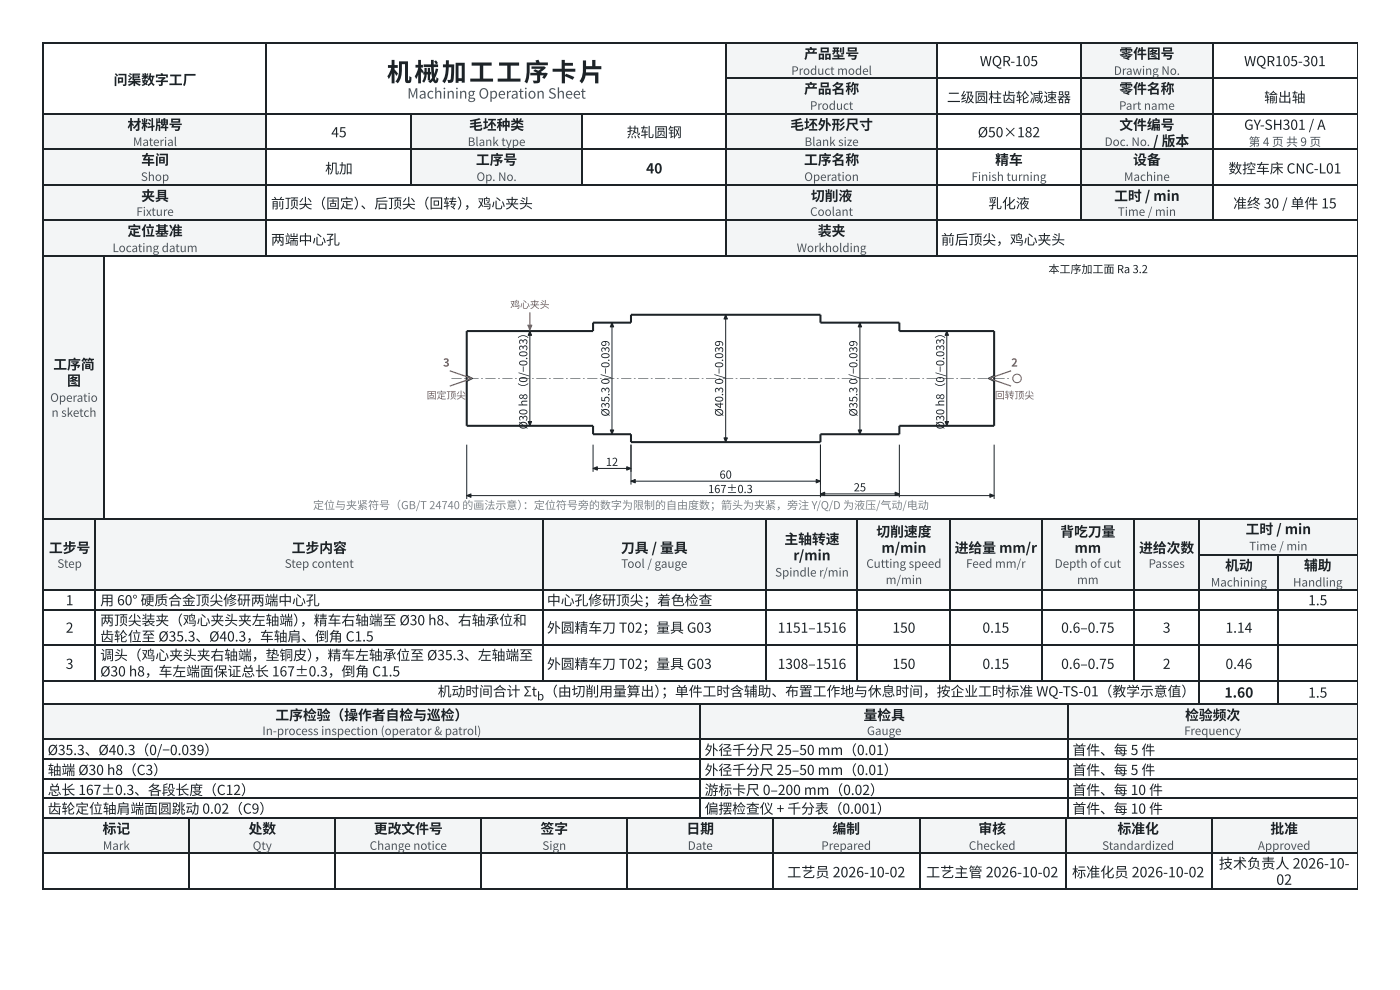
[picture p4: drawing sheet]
<svg xmlns="http://www.w3.org/2000/svg" width="297mm" height="210mm" viewBox="0 0 297 210" stroke-linecap="round" stroke-linejoin="round" font-family="sans-serif">
<g fill="#f3f5f6">
<path d="M154.3 9.3h44.4v7.4h-44.4z"/>
<path d="M229.4 9.3h27.8v7.4h-27.8z"/>
<path d="M154.3 16.7h44.4v7.4h-44.4z"/>
<path d="M229.4 16.7h27.8v7.4h-27.8z"/>
<path d="M9.3 24.1h47.3v7.6h-47.3z"/>
<path d="M87.3 24.1h36.3v7.6h-36.3z"/>
<path d="M154.3 24.1h44.4v7.6h-44.4z"/>
<path d="M229.4 24.1h27.8v7.6h-27.8z"/>
<path d="M9.3 31.7h47.3v7.5h-47.3z"/>
<path d="M87.3 31.7h36.3v7.5h-36.3z"/>
<path d="M154.3 31.7h44.4v7.5h-44.4z"/>
<path d="M229.4 31.7h27.8v7.5h-27.8z"/>
<path d="M9.3 39.2h47.3v7.6h-47.3z"/>
<path d="M154.3 39.2h44.4v7.6h-44.4z"/>
<path d="M229.4 39.2h27.8v7.6h-27.8z"/>
<path d="M9.3 46.8h47.3v7.4h-47.3z"/>
<path d="M154.3 46.8h44.4v7.4h-44.4z"/>
</g>
<g fill="none" stroke="#1d2327" stroke-width=".26">
<path d="M9 9.1h279M9.1 9v45.5M56.5 9v45.5M154.1 9v45.5M154.3 16.5h133.7M198.8 9v45.5M229.3 9v37.8M257.3 9v37.8M9 24.2h279M9 31.6h279M9 39.3h279M87.2 24.3v15.1"/>
<path d="M123.4 24.3v15.1M9 46.7h279M9 54.4h279"/>
</g>
<path d="M288 9v45.5" fill="none" stroke="#1d2327" stroke-width=".21"/>
<path d="M9.3 54.2h12.9v55.9h-12.9z" fill="#f3f5f6"/>
<path d="M9 54.4h279M9.1 54.2v55.9M22.1 54.2v55.9M9 109.9h279" fill="none" stroke="#1d2327" stroke-width=".26"/>
<path d="M288 54.2v55.9" fill="none" stroke="#1d2327" stroke-width=".21"/>
<g fill="#f3f5f6">
<path d="M9.3 110.1h11.1v15h-11.1z"/>
<path d="M20.4 110.1h94.7v15h-94.7z"/>
<path d="M115.1 110.1h47.4v15h-47.4z"/>
<path d="M162.5 110.1h19.5v15h-19.5z"/>
<path d="M182 110.1h19.6v15h-19.6z"/>
<path d="M201.6 110.1h19.3v15h-19.3z"/>
<path d="M220.9 110.1h19.6v15h-19.6z"/>
<path d="M240.5 110.1h14v15h-14z"/>
<path d="M254.5 110.1h33.4v7.4h-33.4z"/>
<path d="M254.5 117.5h16.7v7.6h-16.7z"/>
<path d="M271.2 117.5h16.7v7.6h-16.7z"/>
</g>
<g fill="none" stroke="#1d2327" stroke-width=".26">
<path d="M9 109.9h279M9.1 109.8v39.7M20.2 109.8v34.7M115.2 109.8v34.7M162.6 109.8v34.7M181.9 109.8v34.7M201.5 109.8v34.7M221.1 109.8v34.7M240.6 109.8v34.7M254.4 109.8v39.7M254.5 117.6h33.5M271.1 117.7v31.8"/>
<path d="M9 125h279M9 129.2h279M9 136.7h279M9 144.3h279M9 149.4h279"/>
</g>
<path d="M288 109.8v39.7" fill="none" stroke="#1d2327" stroke-width=".21"/>
<g fill="#f3f5f6">
<path d="M9.3 149.2h139.1v7.7h-139.1z"/>
<path d="M148.4 149.2h78.1v7.7h-78.1z"/>
<path d="M226.5 149.2h61.4v7.7h-61.4z"/>
</g>
<path d="M9 149.4h279M9 156.8h279M9.1 149.2v24.4M148.6 149.2v24.4M226.6 149.2v24.4M9 161h279M9 165.2h279M9 169.2h279M9 173.4h279" fill="none" stroke="#1d2327" stroke-width=".26"/>
<path d="M288 149.2v24.4" fill="none" stroke="#1d2327" stroke-width=".21"/>
<g fill="#f3f5f6">
<path d="M9.3 173.6h30.9v7.4h-30.9z"/>
<path d="M40.2 173.6h31v7.4h-31z"/>
<path d="M71.2 173.6h30.9v7.4h-30.9z"/>
<path d="M102.1 173.6h31v7.4h-31z"/>
<path d="M133.1 173.6h30.9v7.4h-30.9z"/>
<path d="M164 173.6h31v7.4h-31z"/>
<path d="M195 173.6h31v7.4h-31z"/>
<path d="M226 173.6h30.9v7.4h-30.9z"/>
<path d="M256.9 173.6h31v7.4h-31z"/>
</g>
<path d="M9 173.4h279M9.1 173.3v15.3M40.1 173.3v15.3M71 173.3v15.3M102 173.3v15.3M133 173.3v15.3M163.9 173.3v15.3M195.1 173.3v15.3M226.1 173.3v15.3M257 173.3v15.3M9 180.8h279M9 188.5h279" fill="none" stroke="#1d2327" stroke-width=".26"/>
<path d="M288 173.3v15.3" fill="none" stroke="#1d2327" stroke-width=".21"/>
<path d="M95.8 80.2h2.1v.1h-2.1zM98.5 80.2l.3 .1zM99.4 80.2h2.1v.1h-2.1zM102.1 80.2l.3 .1zM103 80.2h2.1v.1h-2.1zM105.7 80.2l.3 .1zM106.6 80.2h2.1v.1h-2.1zM109.3 80.2l.3 .1zM110.2 80.2h2.1v.1h-2.1zM112.9 80.2l.3 .1zM113.8 80.2h2.1v.1h-2.1zM116.5 80.2l.3 .1zM117.4 80.2h2.1v.1h-2.1zM120.1 80.2l.3 .1zM121 80.2h2.1v.1h-2.1zM123.7 80.2l.3 .1zM124.6 80.2h2.1v.1h-2.1zM127.3 80.2l.3 .1zM128.2 80.2h2.1v.1h-2.1zM130.9 80.2l.3 .1zM131.8 80.2h2.1v.1h-2.1zM134.5 80.2l.3 .1zM135.4 80.2h2.1v.1h-2.1zM138.1 80.2l.3 .1zM139 80.2h2.1v.1h-2.1zM141.7 80.2l.3 .1zM142.6 80.2h2.1v.1h-2.1zM145.3 80.2l.3 .1zM146.2 80.2h2.1v.1h-2.1zM148.9 80.2l.3 .1zM149.8 80.2h2.1v.1h-2.1zM152.5 80.2l.3 .1zM153.4 80.2h2.1v.1h-2.1zM156.1 80.2l.3 .1zM157 80.2h2.1v.1h-2.1zM159.7 80.2l.3 .1zM160.6 80.2h2.1v.1h-2.1zM163.3 80.2l.3 .1zM164.2 80.2h2.1v.1h-2.1zM166.9 80.2l.3 .1zM167.8 80.2h2.1v.1h-2.1zM170.5 80.2l.3 .1zM171.4 80.2h2.1v.1h-2.1zM174.1 80.2l.3 .1zM175 80.2h2.1v.1h-2.1zM177.7 80.2l.3 .1zM178.6 80.2h2.1v.1h-2.1zM181.3 80.2l.3 .1zM182.2 80.2h2.1v.1h-2.1zM184.9 80.2l.3 .1zM185.8 80.2h2.1v.1h-2.1zM188.5 80.2l.3 .1zM189.4 80.2h2.1v.1h-2.1zM192.1 80.2l.3 .1zM193 80.2h2.1v.1h-2.1zM195.7 80.2l.3 .1zM196.6 80.2h2.1v.1h-2.1zM199.3 80.2l.3 .1zM200.2 80.2h2.1v.1h-2.1zM202.9 80.2l.3 .1zM203.8 80.2h2.1v.1h-2.1zM206.5 80.2l.3 .1zM207.4 80.2h2.1v.1h-2.1zM210.1 80.2l.3 .1zM211 80.2h2.1v.1h-2.1zM213.7 80.2l.3 .1z" fill="#1d2327"/>
<path d="M99 70.2h26.8v-1.8h8.1v-1.7h40.2v1.7h16.7v1.8h20.1v20.1h-20.1v1.8h-16.7v1.6h-40.2v-1.6h-8.1v-1.8h-26.8z" fill="none" stroke="#1d2327" stroke-width=".43"/>
<path d="M99 79.6l1.3 .6-1.3 .7M112.4 70.2v20.1M210.9 79.6l-1.3 .6 1.3 .7" fill="none" stroke="#1d2327" stroke-width=".21"/>
<path d="M112.4 70.2l.4 .9h-.8z" fill="#1d2327"/>
<path d="M112.4 70.2l.4 .9h-.8z" fill="none" stroke="#1d2327" stroke-width=".21"/>
<path d="M112 89.4h.8l-.4 .9z" fill="#1d2327"/>
<path d="M129.8 68.4v23.7M112 89.4h.8l-.4 .9z" fill="none" stroke="#1d2327" stroke-width=".21"/>
<path d="M129.8 68.4l.4 .9h-.7z" fill="#1d2327"/>
<path d="M129.8 68.4l.4 .9h-.7z" fill="none" stroke="#1d2327" stroke-width=".21"/>
<path d="M129.5 91.2h.7l-.4 .9z" fill="#1d2327"/>
<path d="M154 66.7v27M129.5 91.2h.7l-.4 .9z" fill="none" stroke="#1d2327" stroke-width=".21"/>
<path d="M154 66.7l.3 .9h-.7z" fill="#1d2327"/>
<path d="M154 66.7l.3 .9h-.7z" fill="none" stroke="#1d2327" stroke-width=".21"/>
<path d="M153.6 92.8h.7l-.3 .9z" fill="#1d2327"/>
<path d="M182.4 68.4v23.7M153.6 92.8h.7l-.3 .9z" fill="none" stroke="#1d2327" stroke-width=".21"/>
<path d="M182.4 68.4l.4 .9h-.7z" fill="#1d2327"/>
<path d="M182.4 68.4l.4 .9h-.7z" fill="none" stroke="#1d2327" stroke-width=".21"/>
<path d="M182.1 91.2h.7l-.4 .9z" fill="#1d2327"/>
<path d="M200.9 70.2v20.1M182.1 91.2h.7l-.4 .9z" fill="none" stroke="#1d2327" stroke-width=".21"/>
<path d="M200.9 70.2l.3 .9h-.7z" fill="#1d2327"/>
<path d="M200.9 70.2l.3 .9h-.7z" fill="none" stroke="#1d2327" stroke-width=".21"/>
<path d="M200.5 89.4h.7l-.3 .9z" fill="#1d2327"/>
<path d="M200.5 89.4h.7l-.3 .9zM99 105.1h111.9" fill="none" stroke="#1d2327" stroke-width=".21"/>
<path d="M99 105.1l.9-.4v.7z" fill="#1d2327"/>
<path d="M99 105.1l.9-.4v.7z" fill="none" stroke="#1d2327" stroke-width=".21"/>
<path d="M210 104.7l.9 .4-.9 .3z" fill="#1d2327"/>
<path d="M99 94.3v11.5M125.8 94.3v5.7M125.8 99.3h8.1M133.9 94.3v5.7M210.9 94.3v11.5M210 104.7l.9 .4-.9 .3z" fill="none" stroke="#1d2327" stroke-width=".21"/>
<path d="M125.8 99.3l.9-.3v.7z" fill="#1d2327"/>
<path d="M125.8 99.3l.9-.3v.7z" fill="none" stroke="#1d2327" stroke-width=".21"/>
<path d="M133 99l.9 .3-.9 .4z" fill="#1d2327"/>
<path d="M133 99l.9 .3-.9 .4zM133.9 94.3v8.4M174.1 94.3v8.4M133.9 102h40.2" fill="none" stroke="#1d2327" stroke-width=".21"/>
<path d="M133.9 102l.9-.3v.7z" fill="#1d2327"/>
<path d="M133.9 102l.9-.3v.7z" fill="none" stroke="#1d2327" stroke-width=".21"/>
<path d="M173.2 101.7l.9 .3-.9 .4z" fill="#1d2327"/>
<path d="M174.1 94.3v11.1M190.8 94.3v11.1M173.2 101.7l.9 .3-.9 .4zM174.1 104.7h16.7" fill="none" stroke="#1d2327" stroke-width=".21"/>
<path d="M174.1 104.7l.9-.3v.7z" fill="#1d2327"/>
<path d="M174.1 104.7l.9-.3v.7z" fill="none" stroke="#1d2327" stroke-width=".21"/>
<path d="M189.9 104.4l.9 .3-.9 .4z" fill="#1d2327"/>
<path d="M189.9 104.4l.9 .3-.9 .4z" fill="none" stroke="#1d2327" stroke-width=".21"/>
<path d="M95.4 78.6l4.7 1.6-4.7 1.7M112.4 66.2v3.4M214.5 78.6l-4.7 1.6 4.7 1.7" fill="none" stroke="#b5443b" stroke-width=".25"/>
<circle cx="215.8" cy="80.2" r=".9" fill="none" stroke="#b5443b" stroke-width=".22"/>
<path d="M112 68.9h.8l-.4 1.1z" fill="#b5443b"/>
<path d="M112 68.9h.8l-.4 1.1z" fill="none" stroke="#b5443b" stroke-width=".21"/>
<text font-size="5.3" fill="#1d2327" x="82.1" y="17.2">机械加工 工 序卡片</text>
<text font-size="3" fill="#4a5560" x="86.4" y="20.9">Machining Operation Sheet</text>
<g font-size="3" fill="#1d2327">
<text x="258.6" y="184.2">技术负责人 2026-10-</text>
<text x="167" y="186">工艺员 2026-10-02</text>
<text x="196.5" y="186">工艺主管 2026-10-02</text>
<text x="227.4" y="186">标准化员 2026-10-02</text>
<text x="270.8" y="187.6">02</text>
</g>
<g font-size="2.9" fill="#1d2327">
<text x="24.1" y="18">问渠数字工厂</text>
<text x="170.6" y="12.4">产品型号</text>
<text x="207.9" y="14">WQR-105</text>
<text x="237.5" y="12.4">零件图号</text>
<text x="263.9" y="14">WQR105-301</text>
<text x="170.6" y="19.8">产品名称</text>
<text x="200.9" y="21.7">二级圆柱齿轮减速器</text>
<text x="237.5" y="19.8">零件名称</text>
<text x="268.2" y="21.7">输出轴</text>
<text x="27" y="27.5">材料牌号</text>
<text x="70.3" y="29.1">45</text>
<text x="99.5" y="27.5">毛坯种类</text>
<text x="132.9" y="29.1">热轧圆钢</text>
<text x="167.7" y="27.5">毛坯外形尺寸</text>
<text x="207.4" y="29.1">Ø50×182</text>
<text x="237.5" y="27.5">文件编号</text>
<text x="263.9" y="27.5">GY-SH301 / A</text>
<text x="30" y="34.9">车间</text>
<text x="101" y="34.9">工序号</text>
<text x="170.6" y="34.9">工序名称</text>
<text x="211.1" y="34.9">精车</text>
<text x="240.4" y="34.9">设备</text>
<text x="244.6" y="31">/ 版本</text>
<text x="69" y="36.8">机加</text>
<text x="137.1" y="36.8">40</text>
<text x="260.6" y="36.8">数控车床 CNC-L01</text>
<text x="30" y="42.6">夹具</text>
<text x="57.5" y="44.2">前顶尖（固定）</text>
<text x="76.5" y="44.2">、后顶尖（回转）</text>
<text x="98.4" y="44.2">，鸡心夹头</text>
<text x="172" y="42.6">切削液</text>
<text x="209.7" y="44.2">乳化液</text>
<text x="236.4" y="42.6">工时 / min</text>
<text x="261.6" y="44.2">准终 30 / 单件 15</text>
<text x="27" y="50">定位基准</text>
<text x="57.5" y="51.9">两端中心孔</text>
<text x="173.5" y="50">装夹</text>
<text x="199.6" y="51.9">前后顶尖，鸡心夹头</text>
<text x="11.3" y="78.3">工序简</text>
<text x="14.2" y="81.8">图</text>
<text x="185.9" y="113.8">切削速度</text>
<text x="224.9" y="113.8">背吃刀量</text>
<text x="264.3" y="113.2">工时 / min</text>
<text x="10.4" y="117.2">工步号</text>
<text x="61.9" y="117.2">工步内容</text>
<text x="131.7" y="117.2">刀具 / 量具</text>
<text x="166.4" y="115.4">主轴转速</text>
<text x="168.3" y="118.8">r/min</text>
<text x="187" y="117.2">m/min</text>
<text x="202.5" y="117.2">进给量 mm/r</text>
<text x="228" y="117.2">mm</text>
<text x="241.7" y="117.2">进给次数</text>
<text x="259.9" y="120.9">机动</text>
<text x="276.6" y="120.9">辅助</text>
<text x="14" y="128.3">1</text>
<text x="21.3" y="128.3">用 60° 硬质合金顶尖修研两端中心孔</text>
<text x="116" y="128.3">中心孔修研顶尖；着色检查</text>
<text x="277.5" y="128.3">1.5</text>
<text x="14" y="134.1">2</text>
<text x="21.3" y="132.6">两顶尖装夹（鸡心夹头夹左轴端）</text>
<text x="21.3" y="136">齿轮位至 Ø35.3、Ø40.3，车轴肩、倒角 C1.5</text>
<text x="63.6" y="132.6">，精车右轴端至 Ø30 h8、右轴承位和</text>
<text x="116" y="134.1">外圆精车刀 T02；量具 G03</text>
<text x="165" y="134.1">1151–1516</text>
<text x="189.3" y="134.1">150</text>
<text x="208.4" y="134.1">0.15</text>
<text x="225.1" y="134.1">0.6–0.75</text>
<text x="246.7" y="134.1">3</text>
<text x="260" y="134.1">1.14</text>
<text x="14" y="141.8">3</text>
<text x="21.3" y="140">调头（鸡心夹头夹右轴端，垫铜皮）</text>
<text x="21.3" y="143.4">Ø30 h8，车左端面保证总长 167±0.3，倒角 C1.5</text>
<text x="66.6" y="140">，精车左轴承位至 Ø35.3、左轴端至</text>
<text x="116" y="141.8">外圆精车刀 T02；量具 G03</text>
<text x="165" y="141.8">1308–1516</text>
<text x="189.3" y="141.8">150</text>
<text x="208.4" y="141.8">0.15</text>
<text x="225.1" y="141.8">0.6–0.75</text>
<text x="246.7" y="141.8">2</text>
<text x="260" y="141.8">0.46</text>
<text x="92.9" y="147.6">机动时间合计 Σt （由切削用量算出）</text>
<text x="140.3" y="147.6">；单件工时含辅助、布置工作地与休息时间，按企业工时标准 WQ-TS-01（教学示意值）</text>
<text x="259.8" y="147.9">1.60</text>
<text x="277.5" y="147.9">1.5</text>
<text x="58.4" y="152.7">工序检验（操作者自 检与巡检）</text>
<text x="183.2" y="152.7">量检具</text>
<text x="251.4" y="152.7">检验频次</text>
<text x="10.1" y="160.1">Ø35.3、Ø40.3（0/−0.039）</text>
<text x="149.5" y="160.1">外径千分尺 25–50 mm（0.01）</text>
<text x="227.5" y="160.1">首件、每 5 件</text>
<text x="10.1" y="164.3">轴端 Ø30 h8（C3）</text>
<text x="149.5" y="164.3">外径千分尺 25–50 mm（0.01）</text>
<text x="227.5" y="164.3">首件、每 5 件</text>
<text x="10.1" y="168.5">总长 167±0.3、各段长度（C12）</text>
<text x="10.1" y="172.5">齿轮定位轴肩端面圆跳动 0.02（C9）</text>
<text x="149.5" y="168.5">游标卡尺 0–200 mm（0.02）</text>
<text x="149.5" y="172.5">偏摆检查仪 + 千分表（0.001）</text>
<text x="227.5" y="168.5">首件、每 10 件</text>
<text x="227.5" y="172.5">首件、每 10 件</text>
<text x="21.8" y="176.7">标记</text>
<text x="52.7" y="176.7">处数</text>
<text x="79.3" y="176.7">更改文件号</text>
<text x="114.7" y="176.7">签字</text>
<text x="145.6" y="176.7">日 期</text>
<text x="176.6" y="176.7">编制</text>
<text x="207.6" y="176.7">审核</text>
<text x="237.1" y="176.7">标准化</text>
<text x="269.5" y="176.7">批准</text>
</g>
<g font-size="2.5" fill="#4a5560">
<text x="167.9" y="15.9">Product model</text>
<text x="236.3" y="15.9">Drawing No.</text>
<text x="171.8" y="23.3">Product</text>
<text x="237.4" y="23.3">Part name</text>
<text x="28.2" y="31">Material</text>
<text x="99.2" y="31">Blank type</text>
<text x="170.7" y="31">Blank size</text>
<text x="234.3" y="31">Doc. No.</text>
<text x="264.9" y="31">第 4 页 共 9 页</text>
<text x="29.9" y="38.4">Shop</text>
<text x="101.1" y="38.4">Op. No.</text>
<text x="170.6" y="38.4">Operation</text>
<text x="206.1" y="38.4">Finish turning</text>
<text x="238.5" y="38.4">Machine</text>
<text x="28.9" y="45.8">Fixture</text>
<text x="171.9" y="45.8">Coolant</text>
<text x="237.1" y="45.8">Time / min</text>
<text x="23.9" y="53.4">Locating datum</text>
<text x="169" y="53.4">Workholding</text>
<text x="10.7" y="85.2">Operatio</text>
<text x="10.9" y="88.4">n sketch</text>
<text x="265" y="116.7">Time / min</text>
<text x="12.2" y="120.4">Step</text>
<text x="60.4" y="120.4">Step content</text>
<text x="131.8" y="120.4">Tool / gauge</text>
<text x="164.4" y="122.2">Spindle r/min</text>
<text x="183.8" y="120.4">Cutting speed</text>
<text x="187.9" y="123.8">m/min</text>
<text x="204.9" y="120.4">Feed mm/r</text>
<text x="223.7" y="120.4">Depth of cut</text>
<text x="228.5" y="123.8">mm</text>
<text x="243.7" y="120.4">Passes</text>
<text x="256.9" y="124.4">Machining</text>
<text x="274.3" y="124.4">Handling</text>
<text x="55.7" y="155.8">In-process inspection (operator &amp; patrol)</text>
<text x="183.9" y="155.8">Gauge</text>
<text x="251.2" y="155.8">Frequency</text>
<text x="21.8" y="180.2">Mark</text>
<text x="53.6" y="180.2">Qty</text>
<text x="78.4" y="180.2">Change notice</text>
<text x="115.1" y="180.2">Sign</text>
<text x="145.9" y="180.2">Date</text>
<text x="174.2" y="180.2">Prepared</text>
<text x="205.5" y="180.2">Checked</text>
<text x="233.8" y="180.2">Standardized</text>
<text x="266.9" y="180.2">Approved</text>
</g>
<text font-size="2.4" fill="#1d2327" x="113.9" y="148.5">b</text>
<g font-size="2.3" fill="#1d2327">
<text x="222.4" y="57.9">本工序加工面 Ra 3.2</text>
<text x="111.9" y="79.8" transform="rotate(-90 111.9 79.8)">/−0.033）</text>
<text x="129.3" y="81.5" transform="rotate(-90 129.3 81.5)">0</text>
<text x="129.3" y="80.2" transform="rotate(-90 129.3 80.2)">/−0.039</text>
<text x="153.4" y="81.5" transform="rotate(-90 153.4 81.5)">0</text>
<text x="153.4" y="80.2" transform="rotate(-90 153.4 80.2)">/−0.039</text>
<text x="181.9" y="81.5" transform="rotate(-90 181.9 81.5)">0/−0.039</text>
<text x="200.3" y="79.8" transform="rotate(-90 200.3 79.8)">/−0.033）</text>
<text x="129.3" y="88.3" transform="rotate(-90 129.3 88.3)">Ø35.3</text>
<text x="153.4" y="88.3" transform="rotate(-90 153.4 88.3)">Ø40.3</text>
<text x="181.9" y="88.3" transform="rotate(-90 181.9 88.3)">Ø35.3</text>
<text x="111.9" y="91" transform="rotate(-90 111.9 91)">Ø30 h8（0</text>
<text x="200.3" y="91" transform="rotate(-90 200.3 91)">Ø30 h8（0</text>
<text x="128.5" y="98.8">12</text>
<text x="152.7" y="101.5">60</text>
<text x="150.2" y="104.5">167±0.3</text>
<text x="181.1" y="104.2">25</text>
</g>
<g font-size="2.3" fill="#b5443b">
<text x="94" y="77.7">3</text>
<text x="214.5" y="77.7">2</text>
</g>
<g font-size="2.3" fill="#7a868d">
<text x="66.4" y="108">定位与夹紧符号（GB/T 24740 的画法示意）</text>
<text x="110.9" y="108">：定位符号旁的数字为限制的自 由度数；箭头为夹紧，旁注 Y/Q/D 为液压/气动/电动</text>
</g>
<g font-size="2.1" fill="#b5443b">
<text x="108.2" y="65.3">鸡心夹头</text>
<text x="90.5" y="84.6">固定顶尖</text>
<text x="211.1" y="84.6">回转顶尖</text>
</g>
</svg>
